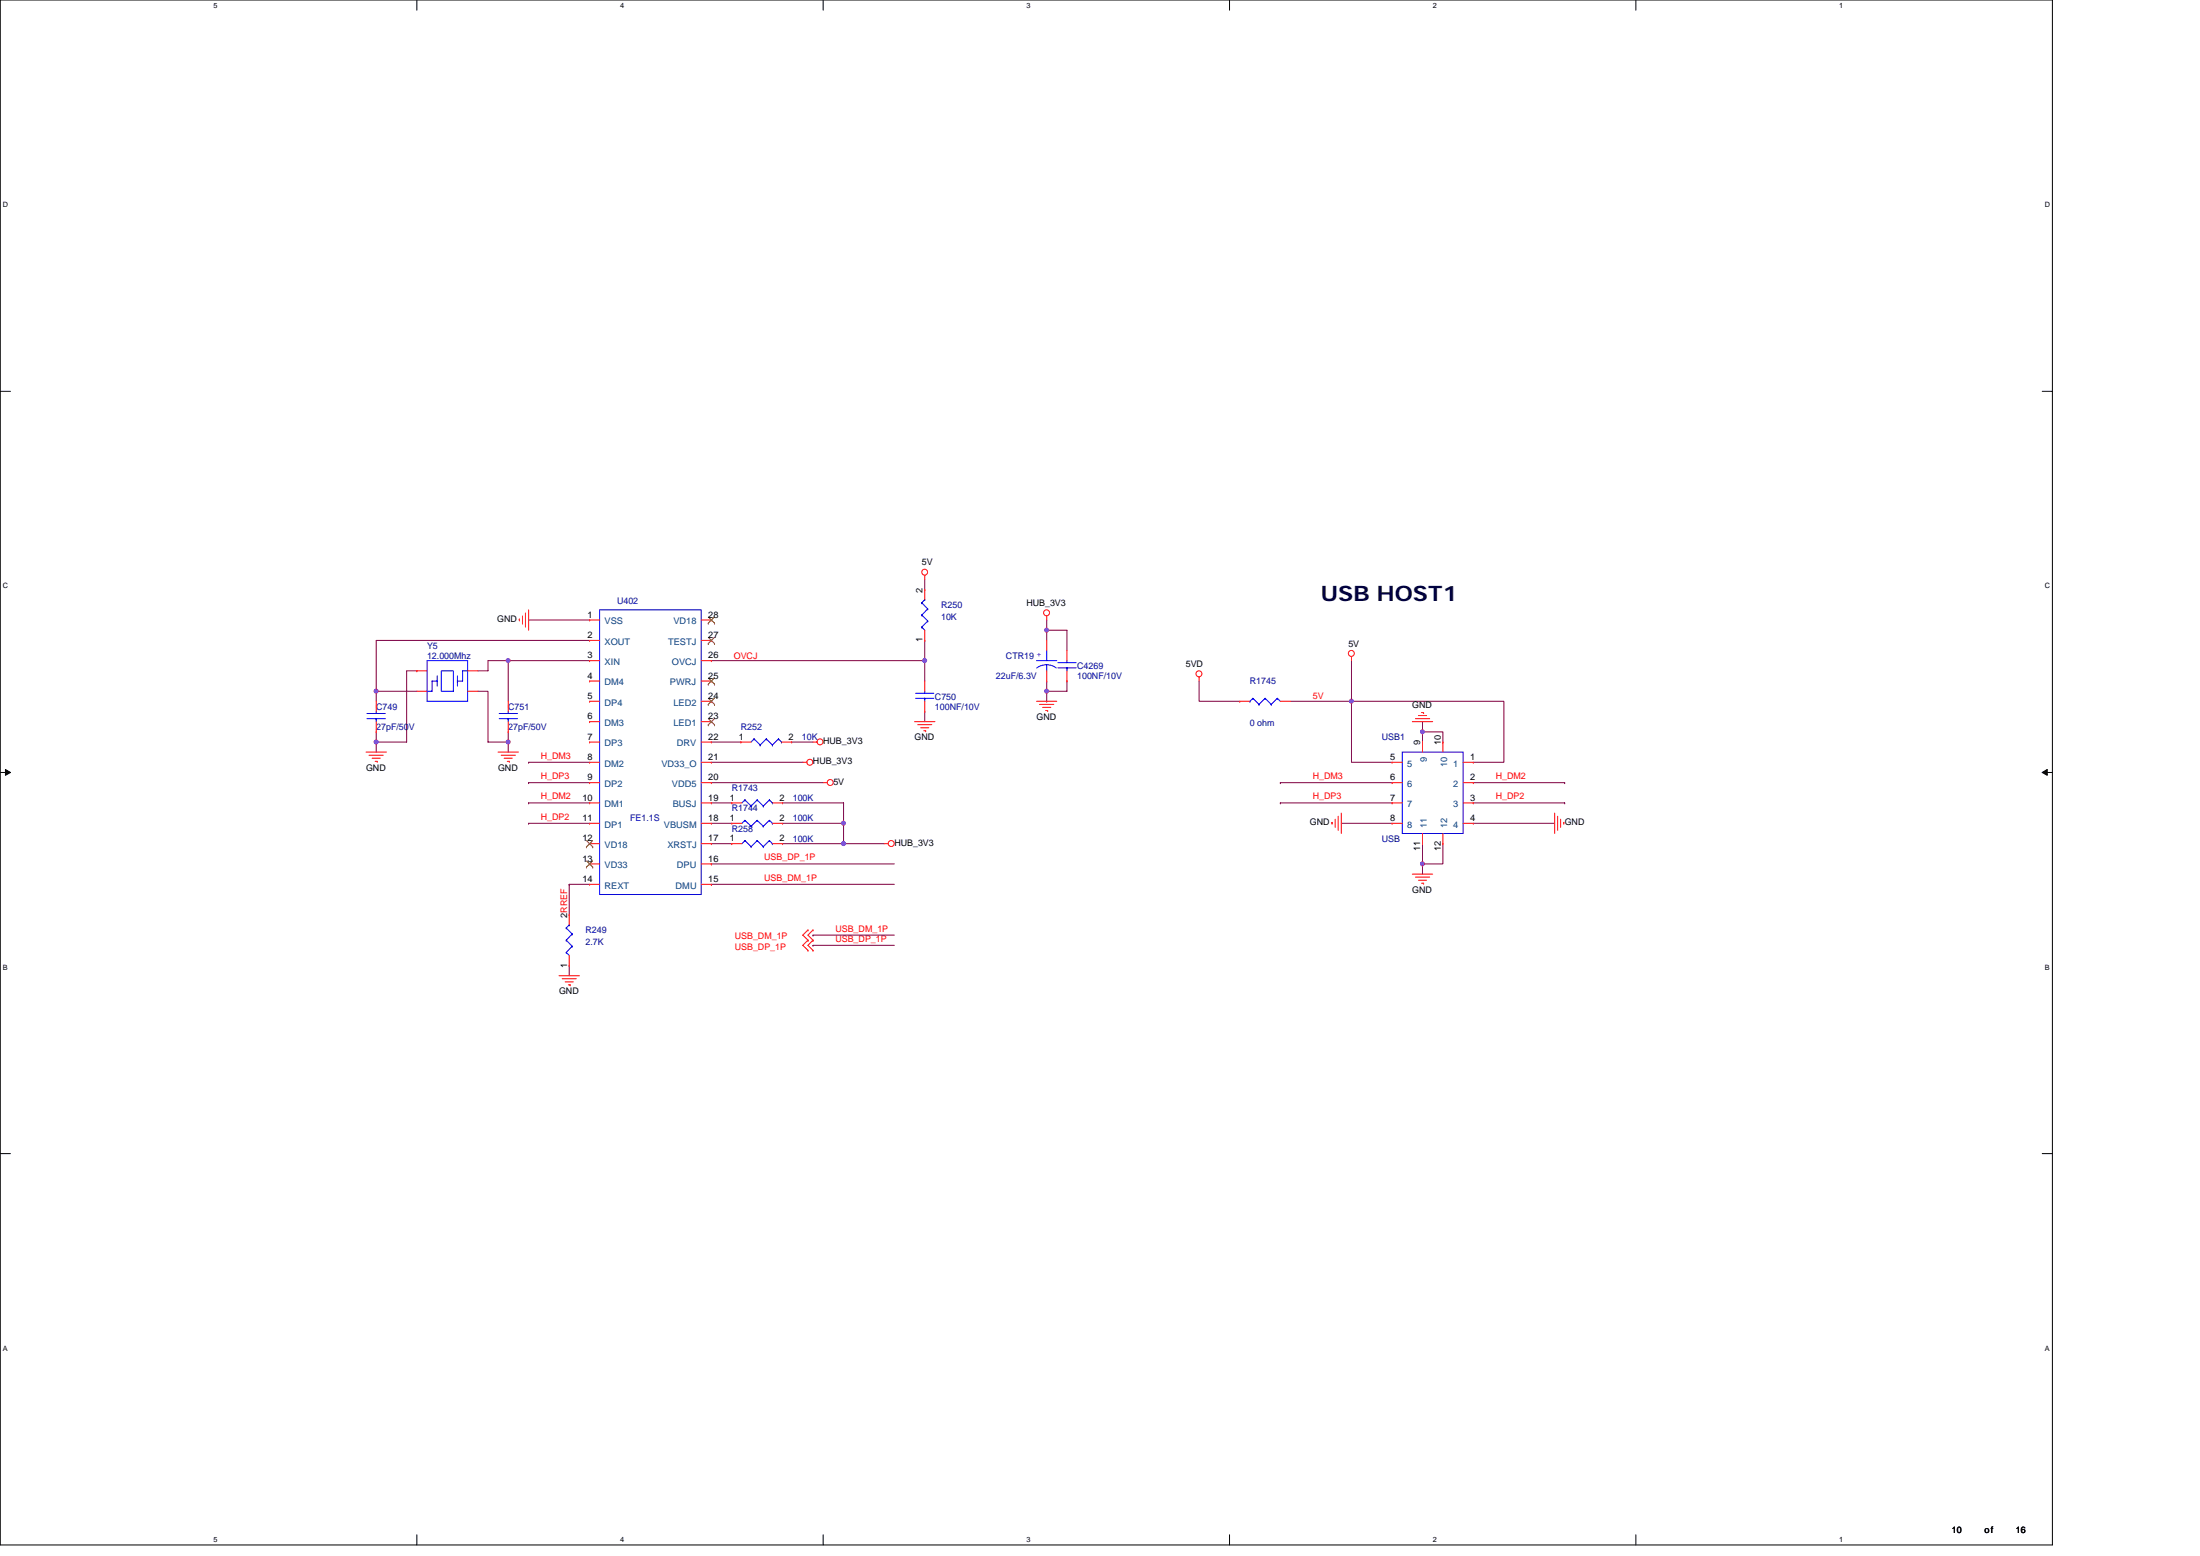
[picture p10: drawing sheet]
<svg xmlns="http://www.w3.org/2000/svg" width="297mm" height="210mm" viewBox="0 0 297 210" stroke-linecap="round" stroke-linejoin="round" font-family="sans-serif">
<path d="M0 0h277.1v208.5h-277.1z" fill="none" stroke="#000" stroke-width=".14"/>
<g fill="#fff">
<path d="M28.8 .1h.6v1.1h-.6z"/>
<path d="M28.8 207.3h.6v1.1h-.6z"/>
</g>
<path d="M56.3 0v1.4M56.3 207.1v1.4" fill="none" stroke="#000" stroke-width=".14"/>
<g fill="#fff">
<path d="M83.7 .1h.6v1.1h-.6z"/>
<path d="M83.7 207.3h.6v1.1h-.6z"/>
</g>
<path d="M111.1 0v1.4M111.1 207.1v1.4" fill="none" stroke="#000" stroke-width=".14"/>
<g fill="#fff">
<path d="M138.6 .1h.5v1.1h-.5z"/>
<path d="M138.6 207.3h.5v1.1h-.5z"/>
</g>
<path d="M166 0v1.4M166 207.1v1.4" fill="none" stroke="#000" stroke-width=".14"/>
<g fill="#fff">
<path d="M193.4 .1h.6v1.1h-.6z"/>
<path d="M193.4 207.3h.6v1.1h-.6z"/>
</g>
<path d="M220.9 0v1.4M220.9 207.1v1.4" fill="none" stroke="#000" stroke-width=".14"/>
<g fill="#fff">
<path d="M248.3 .1h.6v1.1h-.6z"/>
<path d="M248.3 207.3h.6v1.1h-.6z"/>
<path d="M.4 27.1h.7v1.1h-.7z"/>
<path d="M276.1 27.1h.7v1.1h-.7z"/>
<path d="M.4 78.5h.7v1.1h-.7z"/>
<path d="M276.1 78.5h.7v1.1h-.7z"/>
</g>
<path d="M0 52.8h1.4M275.7 52.8h1.4" fill="none" stroke="#000" stroke-width=".14"/>
<g fill="#fff">
<path d="M.4 130h.7v1.1h-.7z"/>
<path d="M276.1 130h.7v1.1h-.7z"/>
</g>
<path d="M0 104.2h1.4M275.7 104.2h1.4" fill="none" stroke="#000" stroke-width=".14"/>
<path d="M.7 103.8l.7 .4-.7 .4zM275.7 104.2l.7-.4v.8z" fill="#000" stroke="#000" stroke-width=".14"/>
<g fill="#fff">
<path d="M.4 181.4h.7v1.1h-.7z"/>
<path d="M276.1 181.4h.7v1.1h-.7z"/>
</g>
<path d="M0 155.7h1.4M275.7 155.7h1.4" fill="none" stroke="#000" stroke-width=".14"/>
<g fill="none" stroke="#800040" stroke-width=".14">
<path d="M124.9 78.2v1.4M50.8 93.3h.1M50.8 98.8v1.3M50.8 93.3h5.5M56.3 90.5h-1.4v9.6h-4.1M64.5 93.3h1.4v6.8h2.7M68.6 89.2h-2.7v1.3h-1.4M68.6 98.8v1.3M68.6 89.2h.1M68.6 89.2v5.4M68.6 89.2h11M71.4 83.7h8.2"/>
<path d="M79.6 86.4h-28.8v8.2M96.1 89.2h.1M96.1 89.2h28.8M124.9 89.2v2.7M124.9 86.4v2.8M124.9 96v1.4M141.3 85h.1M141.3 93.3h.1M141.3 86.4v-1.4h2.8v2.8M141.3 94.6h.1M141.3 83.7v1.3M141.3 91.9v2.7"/>
<path d="M144.1 91.9v1.4h-2.8M161.9 91.9v2.7h5.5M174.2 94.6h8.3M182.5 94.6h.1M182.5 89.2v5.4M192.1 97.4v1.4h2.7v1.3M192.1 98.8v1.3M50.8 100.1h.1M50.8 100.1v1.4M68.6 100.1h.1M68.6 100.1v1.4M71.4 108.4h.1"/>
<path d="M71.4 105.6h.1M71.4 111.1h.1M71.4 102.9h.1M71.4 108.4h8.2M71.4 105.6h8.2M71.4 111.1h8.2M71.4 102.9h8.2M76.9 119.3h.1M76.9 119.3h2.7M76.9 119.3v4.1M96.1 116.6h.1M96.1 119.3h.1"/>
<path d="M96.1 111.1h2.7M96.1 108.4h2.7M96.1 100.1h3.9M96.1 105.6h15M96.1 102.9h12.3M96.1 113.9h2.7M96.1 116.6h24.7M96.1 119.3h24.7M105.7 108.4h8.2M105.7 111.1h8.2v2.8M105.7 113.9h8.2M106.9 100.1h2.9"/>
<path d="M113.9 113.9h.1M113.9 108.4h.1M113.9 113.9h5.5M113.9 108.4v2.7M172.9 105.6h.1M172.9 108.4h.1M172.9 108.4h15.1M172.9 105.6h15.1M181.1 111.1h6.9M188 102.9h-5.5v-8.3h20.5v8.3h-4.1M192.1 116.6h.1M192.1 116.6v1.4"/>
<path d="M192.1 100.1h.1M192.1 113.9v2.7M194.8 113.9v2.7h-2.7M198.9 111.1h11M198.9 108.4h12.4M198.9 105.6h12.4M211.3 105.6h.1M211.3 108.4h.1M76.9 130.3v1.4M109.8 127.6h.1M109.8 126.2h.1M109.8 127.6h11"/>
<path d="M109.8 126.2h11"/>
</g>
<g fill="#f0f" stroke="#f0f" stroke-width=".14">
<circle cx="113.9" cy="113.8" r=".27"/>
<circle cx="113.9" cy="111.1" r=".27"/>
<circle cx="141.3" cy="85" r=".27"/>
<circle cx="141.3" cy="93.3" r=".27"/>
<circle cx="124.8" cy="89.1" r=".27"/>
<circle cx="50.8" cy="93.3" r=".27"/>
<circle cx="50.8" cy="100.1" r=".27"/>
<circle cx="68.6" cy="89.1" r=".27"/>
<circle cx="68.6" cy="100.1" r=".27"/>
<circle cx="182.5" cy="94.6" r=".27"/>
<circle cx="192" cy="116.6" r=".27"/>
<circle cx="192" cy="98.8" r=".27"/>
</g>
<g fill="none" stroke="#f00" stroke-width=".14">
<path d="M124.9 77.6v.6M124.9 79.6h.1M124.9 79.6v1.3M50.8 94.6v1.4M50.8 98.8h.1M50.8 97.4v1.4M56.3 93.3h1.4M56.3 90.5h.1M56.3 90.5h1.4M63.1 90.5h1.4M63.1 93.3h1.4M68.6 94.6v1.4"/>
<path d="M68.6 98.8h.1M68.6 97.4v1.4M70.1 83.5h.1M70.1 83.5v.3M70.5 83.1v1.1M70.9 82.7v1.9M71.4 82.3v2.7M79.6 83.7h.1M79.6 86.4h.1M79.6 89.2h.1M79.6 91.9h.1M79.6 94.6h.1"/>
<path d="M79.6 97.4h.1M79.6 94.6h1.4M79.6 83.7h1.4M79.6 86.4h1.4M79.6 89.2h1.4M79.6 91.9h1.4M79.6 97.4h1.4M94.7 94.6h1.4M94.7 83.7h1.4M94.7 86.4h1.4M94.7 89.2h1.4M94.7 91.9h1.4"/>
<path d="M94.7 97.4h1.4M96.1 97.4h.1M96.1 94.6h.1M96.1 91.9h.1M96.1 89.2h.1M96.1 86.4h.1M96.1 83.7h.1M123.5 97.4h2.7M123.9 97.8h1.9M124.3 98.2h1.1M124.7 98.6h.3M124.9 91.9v1.4"/>
<path d="M124.9 96h.1M124.9 86.4h.1M124.9 85v1.4M124.9 94.6v1.4M125 98.6h.1M140 94.6h2.7M140.4 95.1h1.9M140.8 95.5h1.1M141.2 95.9h.3M141.3 83.1v.6M141.3 86.4v1.4M141.3 91.9h.1"/>
<path d="M141.3 90.5v1.4M141.5 95.9h.1M144.1 87.8v1.4M144.1 91.9h.1M144.1 90.5v1.4M161.9 91.4v.5M167.4 94.6h.1M167.4 94.6h1.4M172.9 94.6h1.3M182.5 88.6v.6M190.7 97.4h2.7M191.1 97h1.9"/>
<path d="M191.5 96.6h1.1M191.9 96.2h.3M192.2 96.2h.1M49.4 101.5h2.8M49.8 101.9h1.9M50.2 102.3h1.1M50.6 102.7h.3M50.9 102.7h.1M67.2 101.5h2.8M67.7 101.9h1.9M68.1 102.3h1.1M68.5 102.7h.3"/>
<path d="M68.8 102.7h.1M79.6 100.1h.1M79.6 102.9h.1M79.6 105.6h.1M79.6 108.4h.1M79.6 111.1h.1M79.6 113.9h.1M79.6 116.6h.1M79.6 119.3h.1M79.6 100.1h1.4M79.6 102.9h1.4M79.6 105.6h1.4"/>
<path d="M79.6 108.4h1.4M79.6 111.1h1.4M79.6 113.9h1.4M79.6 116.6h1.4M79.6 119.3h1.4M94.7 100.1h1.4M94.7 102.9h1.4M94.7 105.6h1.4M94.7 108.4h1.4M94.7 111.1h1.4M94.7 113.9h1.4M94.7 116.6h1.4"/>
<path d="M94.7 119.3h1.4M96.1 119.3h.1M96.1 116.6h.1M96.1 113.9h.1M96.1 111.1h.1M96.1 108.4h.1M96.1 105.6h.1M96.1 102.9h.1M96.1 100.1h.1M98.8 108.4h.1M98.8 111.1h.1M98.8 113.9h.1"/>
<path d="M98.8 108.4h1.4M98.8 111.1h1.4M98.8 113.9h1.4M100 100.1h.1M100 100.1h1.4M104.3 108.4h1.4M104.3 111.1h1.4M104.3 113.9h1.4M105.5 100.1h1.4M105.7 108.4h.1M105.7 111.1h.1M105.7 113.9h.1"/>
<path d="M106.9 100.1h.1M108.4 102.9h.5M109.8 100.1h.5M111.1 105.6h.6M119.4 113.9h.5M179.8 111h.1M179.8 111v.2M180.3 110.6v1.1M180.7 110.2v1.9M181.1 109.7v2.8M188 102.9h.1M188 105.6h.1"/>
<path d="M188 108.4h.1M188 111.1h.1M188 102.9h1.3M188 105.6h1.3M188 108.4h1.3M188 111.1h1.3M190.7 118h2.7M191.1 118.4h1.9M191.5 118.8h1.1M191.9 119.2h.3M192.1 100.1h.1M192.1 113.9h.1"/>
<path d="M192.1 100.1v1.4M192.1 112.5v1.4M192.2 119.2h.1M194.8 100.1h.1M194.8 113.9h.1M194.8 100.1v1.4M194.8 112.5v1.4M197.5 102.9h1.4M197.5 105.6h1.4M197.5 108.4h1.4M197.5 111.1h1.4M198.9 102.9h.1"/>
<path d="M198.9 105.6h.1M198.9 108.4h.1M198.9 111.1h.1M209.9 109.7v2.8M210.3 110.2v1.9M210.7 110.6v1.1M211.1 111h.1M211.1 111v.2M75.5 131.7h2.7M75.9 132.1h1.9M76.3 132.5h1.1M76.7 132.9h.3"/>
<path d="M76.9 130.3h.1M76.9 123.4h.1M76.9 123.4v1.4M76.9 128.9v1.4M77 132.9h.1M109.1 125.5h.1M109.1 126.9h.1M109.1 128.2h.1M109.1 125.5l-.7 .7 .7 .7M109.1 126.9l-.7 .7 .7 .6M109.8 125.5h.1M109.8 126.9h.1"/>
<path d="M109.8 128.2h.1M109.8 125.5l-.7 .7 .7 .7M109.8 126.9l-.7 .7 .7 .6"/>
<circle cx="124.8" cy="77.2" r=".4"/>
<circle cx="141.3" cy="82.7" r=".4"/>
<circle cx="161.9" cy="90.9" r=".4"/>
<circle cx="182.5" cy="88.2" r=".4"/>
<circle cx="109.3" cy="102.9" r=".4"/>
<circle cx="110.7" cy="100.1" r=".4"/>
<circle cx="112.1" cy="105.6" r=".4"/>
<circle cx="120.3" cy="113.8" r=".4"/>
</g>
<g fill="none" stroke="#00f" stroke-width=".14">
<path d="M49.5 97h2.5M49.5 96.3h2.5M50.8 96v.3M50.8 97h.1M50.8 97v.4M57.7 89.2h5.4v5.4h-5.4zM59 91.2v1.4M59 91.9h-.7v1.4h-.6M59.6 90.5h1.6v2.8h-1.6zM61.8 91.2v1.4M61.8 91.9h.1M63.1 90.5h-.6v1.4h-.7"/>
<path d="M67.4 97h2.5M67.4 96.3h2.5M68.6 96v.3M68.6 97h.1M68.6 97v.4M81 82.3h13.7v38.4h-13.7zM101.8 99.7h.1M101.8 99.7l-.4 .4M101.8 99.7l.8 .8M103.5 99.7h.1M103.5 99.7l-.9 .8M103.5 99.7l.8 .8"/>
<path d="M105.1 99.7h.1M105.1 99.7l-.8 .8M105.1 99.7l.4 .4M123.6 94.2h2.5M123.6 93.6h2.5M124.5 84.6h.1M124.5 83h.1M124.5 81.3h.1M124.5 84.6l.4 .4M124.5 83l.8 .8M124.5 81.3l.8 .9M124.9 93.3v.3"/>
<path d="M124.9 94.2h.1M124.9 80.9h.1M124.9 94.2v.4M124.9 80.9l-.4 .4M125.3 83.8h.1M125.3 82.2h.1M125.3 83.8l-.8 .8M125.3 82.2l-.8 .8M140 89.2h2.7M140 90.1a2.15 2.15 0 0 1 1.3-.4 2.05 2.05 0 0 1 1.3 .4M141.3 89.7v.8M141.3 87.8v1.4"/>
<path d="M142.8 90.1h2.5M142.8 89.4h2.5M144.1 89.2v.2M144.1 90.1h.1M144.1 90.1v.4M168.8 94.6h.1M169.2 94.2h.1M169.2 94.2l.8 .9M169.2 94.2l-.4 .4M170 95.1h.1M170.8 94.2h.1M170.8 94.2l.8 .9"/>
<path d="M170.8 94.2l-.8 .9M171.6 95.1h.1M172.5 94.2h.1M172.5 94.2l.4 .4M172.5 94.2l-.9 .9M100.6 107.9h.1M100.6 110.7h.1M100.6 113.4h.1M100.6 107.9l-.4 .5M100.6 107.9l.8 .9M100.6 110.7l-.4 .4M100.6 110.7l.8 .8"/>
<path d="M100.6 113.4l-.4 .5M100.6 113.4l.8 .9M101.4 108.8h.1M101.4 111.5h.1M101.4 114.3h.1M102.2 107.9h.1M102.2 110.7h.1M102.2 113.4h.1M102.2 107.9l-.8 .9M102.2 107.9l.9 .9M102.2 110.7l-.8 .8M102.2 110.7l.9 .8"/>
<path d="M102.2 113.4l-.8 .9M102.2 113.4l.9 .9M102.6 100.5h.1M103.1 108.8h.1M103.1 111.5h.1M103.1 114.3h.1M103.9 107.9h.1M103.9 110.7h.1M103.9 113.4h.1M103.9 107.9l-.8 .9M103.9 107.9l.4 .5M103.9 110.7l-.8 .8"/>
<path d="M103.9 110.7l.4 .4M103.9 113.4l-.8 .9M103.9 113.4l.4 .5M104.3 100.5h.1M104.3 108.4h.1M104.3 111.1h.1M104.3 113.9h.1M105.5 100.1h.1M189.3 101.5h8.2v11h-8.2zM76.5 128.5h.1M76.5 126.9h.1M76.5 125.2h.1"/>
<path d="M76.5 128.5l.4 .4M76.5 126.9l.8 .8M76.5 125.2l.8 .8M76.9 124.8h.1M76.9 124.8l-.4 .4M77.3 127.7h.1M77.3 126h.1M77.3 127.7l-.8 .8M77.3 126l-.8 .9"/>
</g>
<g fill="none" stroke="#804000" stroke-width=".14">
<path d="M95.6 97.8h.1M95.6 95.1h.1M95.6 92.3h.1M95.6 86.8h.1M95.6 84.1h.1M95.6 97l.9 .8M95.6 94.2l.9 .9M95.6 91.5l.9 .8M95.6 86l.9 .8M95.6 83.3l.9 .8M96.5 97l-.9 .8M96.5 94.2l-.9 .9"/>
<path d="M96.5 91.5l-.9 .8M96.5 86l-.9 .8M96.5 83.3l-.9 .8M96.5 97.8h.1M96.5 95.1h.1M96.5 92.3h.1M96.5 86.8h.1M96.5 84.1h.1M79.2 114.3h.1M79.2 117h.1M79.2 113.5l.8 .8M79.2 116.2l.8 .8"/>
<path d="M80 113.5l-.8 .8M80 116.2l-.8 .8M80 114.3h.1M80 117h.1"/>
</g>
<text font-size="2.9" fill="#000040" x="178.3" y="81.1">USB HOST1</text>
<g font-size="1.2">
<text x="124.5" y="76.3">5V</text>
<text x="67.1" y="84">GND</text>
<text x="79.3" y="83.4">1</text>
<text x="95.6" y="83.4">28</text>
<text x="124.6" y="80" transform="rotate(-90 124.6 80)">2</text>
<text x="138.6" y="81.8">HUB_3V3</text>
<text x="79.3" y="86.1">2</text>
<text x="79.3" y="88.9">3</text>
<text x="95.6" y="86.1">27</text>
<text x="95.6" y="88.9">26</text>
<text x="124.6" y="86.7" transform="rotate(-90 124.6 86.7)">1</text>
<text x="182.1" y="87.3">5V</text>
<text x="79.3" y="91.6">4</text>
<text x="79.3" y="94.3">5</text>
<text x="95.6" y="94.3">24</text>
<text x="95.6" y="91.6">25</text>
<text x="160.1" y="90">5VD</text>
<text x="190.7" y="95.5">GND</text>
<text x="79.3" y="97.1">6</text>
<text x="79.3" y="99.8">7</text>
<text x="95.6" y="99.8">22</text>
<text x="95.6" y="97.1">23</text>
<text x="99.8" y="99.8">1</text>
<text x="106.5" y="99.8">2</text>
<text x="111.1" y="100.4">HUB_3V3</text>
<text x="123.5" y="99.9">GND</text>
<text x="140" y="97.1">GND</text>
<text x="191.8" y="100.5" transform="rotate(-90 191.8 100.5)">9</text>
<text x="194.5" y="100.5" transform="rotate(-90 194.5 100.5)">10</text>
<text x="49.4" y="104">GND</text>
<text x="67.2" y="104">GND</text>
<text x="79.3" y="102.6">8</text>
<text x="79.3" y="105.3">9</text>
<text x="95.6" y="102.6">21</text>
<text x="95.6" y="105.3">20</text>
<text x="109.8" y="103.2">HUB_3V3</text>
<text x="112.5" y="105.9">5V</text>
<text x="187.7" y="102.6">5</text>
<text x="187.7" y="105.3">6</text>
<text x="198.5" y="102.6">1</text>
<text x="198.5" y="105.3">2</text>
<text x="78.7" y="108.1">10</text>
<text x="78.7" y="110.8">11</text>
<text x="78.7" y="113.6">12</text>
<text x="95.6" y="113.6">17</text>
<text x="95.6" y="110.8">18</text>
<text x="95.6" y="108.1">19</text>
<text x="98.5" y="108.1">1</text>
<text x="98.5" y="110.8">1</text>
<text x="98.5" y="113.6">1</text>
<text x="105.2" y="108.1">2</text>
<text x="105.2" y="110.8">2</text>
<text x="105.2" y="113.6">2</text>
<text x="176.8" y="111.4">GND</text>
<text x="187.7" y="108.1">7</text>
<text x="187.7" y="110.8">8</text>
<text x="198.5" y="108.1">3</text>
<text x="198.5" y="110.8">4</text>
<text x="211.3" y="111.4">GND</text>
<text x="78.7" y="116.3">13</text>
<text x="78.7" y="119">14</text>
<text x="95.6" y="119">15</text>
<text x="95.6" y="116.3">16</text>
<text x="120.8" y="114.2">HUB_3V3</text>
<text x="191.8" y="114.8" transform="rotate(-90 191.8 114.8)">11</text>
<text x="194.5" y="114.8" transform="rotate(-90 194.5 114.8)">12</text>
<text x="76.6" y="123.9" transform="rotate(-90 76.6 123.9)">2RREF</text>
<text x="190.7" y="120.5">GND</text>
<text x="76.6" y="130.6" transform="rotate(-90 76.6 130.6)">1</text>
<text x="75.5" y="134.2">GND</text>
<text x="263.5" y="206.9">10</text>
<text x="267.9" y="206.9">of</text>
<text x="272.2" y="206.9">16</text>
</g>
<g font-size="1.2" fill="#000080">
<text x="83.3" y="81.5">U402</text>
<text x="127.1" y="82">R250</text>
<text x="127.1" y="83.7">10K</text>
<text x="57.7" y="87.5">Y5</text>
<text x="57.7" y="88.9">12.000Mhz</text>
<text x="135.8" y="88.9">CTR19 +</text>
<text x="50.8" y="95.8">C749</text>
<text x="68.6" y="95.8">C751</text>
<text x="126.2" y="94.4">C750</text>
<text x="126.2" y="95.8">100NF/10V</text>
<text x="134.5" y="91.7">22uF/6.3V</text>
<text x="145.4" y="90.3">C4269</text>
<text x="145.4" y="91.7">100NF/10V</text>
<text x="168.8" y="92.3">R1745</text>
<text x="50.8" y="98.5">27pF/50V</text>
<text x="68.6" y="98.5">27pF/50V</text>
<text x="100" y="98.5">R252</text>
<text x="108.3" y="99.9">10K</text>
<text x="168.8" y="98">0 ohm</text>
<text x="186.6" y="99.9">USB1</text>
<text x="98.8" y="106.7">R1743</text>
<text x="85.1" y="110.8">FE1.1S</text>
<text x="98.8" y="109.5">R1744</text>
<text x="98.8" y="112.2">R258</text>
<text x="107" y="108.1">100K</text>
<text x="107" y="110.8">100K</text>
<text x="107" y="113.6">100K</text>
<text x="186.6" y="113.6">USB</text>
<text x="79.1" y="125.9">R249</text>
<text x="79.1" y="127.6">2.7K</text>
</g>
<g font-size="1.2" fill="#004080">
<text x="81.6" y="84.2">VSS</text>
<text x="81.6" y="87">XOUT</text>
<text x="81.6" y="89.7">XIN</text>
<text x="90.2" y="87">TESTJ</text>
<text x="90.7" y="89.7">OVCJ</text>
<text x="90.9" y="84.2">VD18</text>
<text x="81.6" y="92.5">DM4</text>
<text x="81.6" y="95.2">DP4</text>
<text x="90.4" y="92.5">PWRJ</text>
<text x="90.9" y="95.2">LED2</text>
<text x="81.6" y="98">DM3</text>
<text x="81.6" y="100.7">DP3</text>
<text x="90.9" y="98">LED1</text>
<text x="91.4" y="100.7">DRV</text>
<text x="81.6" y="103.4">DM2</text>
<text x="81.6" y="106.2">DP2</text>
<text x="89.3" y="103.4">VD33_O</text>
<text x="90.7" y="106.2">VDD5</text>
<text x="190" y="103.4">5</text>
<text x="190" y="106.2">6</text>
<text x="192.6" y="102.9" transform="rotate(-90 192.6 102.9)">9</text>
<text x="195.4" y="103.6" transform="rotate(-90 195.4 103.6)">10</text>
<text x="196.2" y="103.4">1</text>
<text x="196.2" y="106.2">2</text>
<text x="81.6" y="108.9">DM1</text>
<text x="81.6" y="111.7">DP1</text>
<text x="89.6" y="111.7">VBUSM</text>
<text x="90.8" y="108.9">BUSJ</text>
<text x="190" y="108.9">7</text>
<text x="190" y="111.7">8</text>
<text x="192.6" y="111.8" transform="rotate(-90 192.6 111.8)">11</text>
<text x="195.4" y="111.8" transform="rotate(-90 195.4 111.8)">12</text>
<text x="196.2" y="108.9">3</text>
<text x="196.2" y="111.7">4</text>
<text x="81.6" y="114.4">VD18</text>
<text x="81.6" y="117.2">VD33</text>
<text x="81.6" y="119.9">REXT</text>
<text x="90.1" y="114.4">XRSTJ</text>
<text x="91.2" y="119.9">DMU</text>
<text x="91.4" y="117.2">DPU</text>
</g>
<g font-size="1.2" fill="#f00">
<text x="99.1" y="88.9">OVCJ</text>
<text x="177.2" y="94.4">5V</text>
<text x="73" y="107.9">H_DM2</text>
<text x="73" y="105.1">H_DP3</text>
<text x="73" y="102.4">H_DM3</text>
<text x="177.2" y="105.1">H_DM3</text>
<text x="177.2" y="107.9">H_DP3</text>
<text x="201.9" y="105.1">H_DM2</text>
<text x="201.9" y="107.9">H_DP2</text>
<text x="73" y="110.6">H_DP2</text>
<text x="103.2" y="116.1">USB_DP_1P</text>
<text x="103.2" y="118.9">USB_DM_1P</text>
<text x="112.8" y="125.7">USB_DM_1P</text>
<text x="99.2" y="126.8">USB_DM_1P</text>
<text x="99.2" y="128.1">USB_DP_1P</text>
<text x="112.8" y="127.1">USB_DP_1P</text>
</g>
<g font-size="1">
<text x="28.8" y="1">5</text>
<text x="83.7" y="1">4</text>
<text x="138.6" y="1">3</text>
<text x="193.4" y="1">2</text>
<text x="248.3" y="1">1</text>
<text x=".4" y="28">D</text>
<text x="276.1" y="28">D</text>
<text x=".4" y="79.4">C</text>
<text x="276.1" y="79.4">C</text>
<text x=".4" y="130.9">B</text>
<text x="276.1" y="130.9">B</text>
<text x=".4" y="182.3">A</text>
<text x="276.1" y="182.3">A</text>
<text x="28.8" y="208.2">5</text>
<text x="83.7" y="208.2">4</text>
<text x="138.6" y="208.2">3</text>
<text x="193.4" y="208.2">2</text>
<text x="248.3" y="208.2">1</text>
</g>
</svg>
